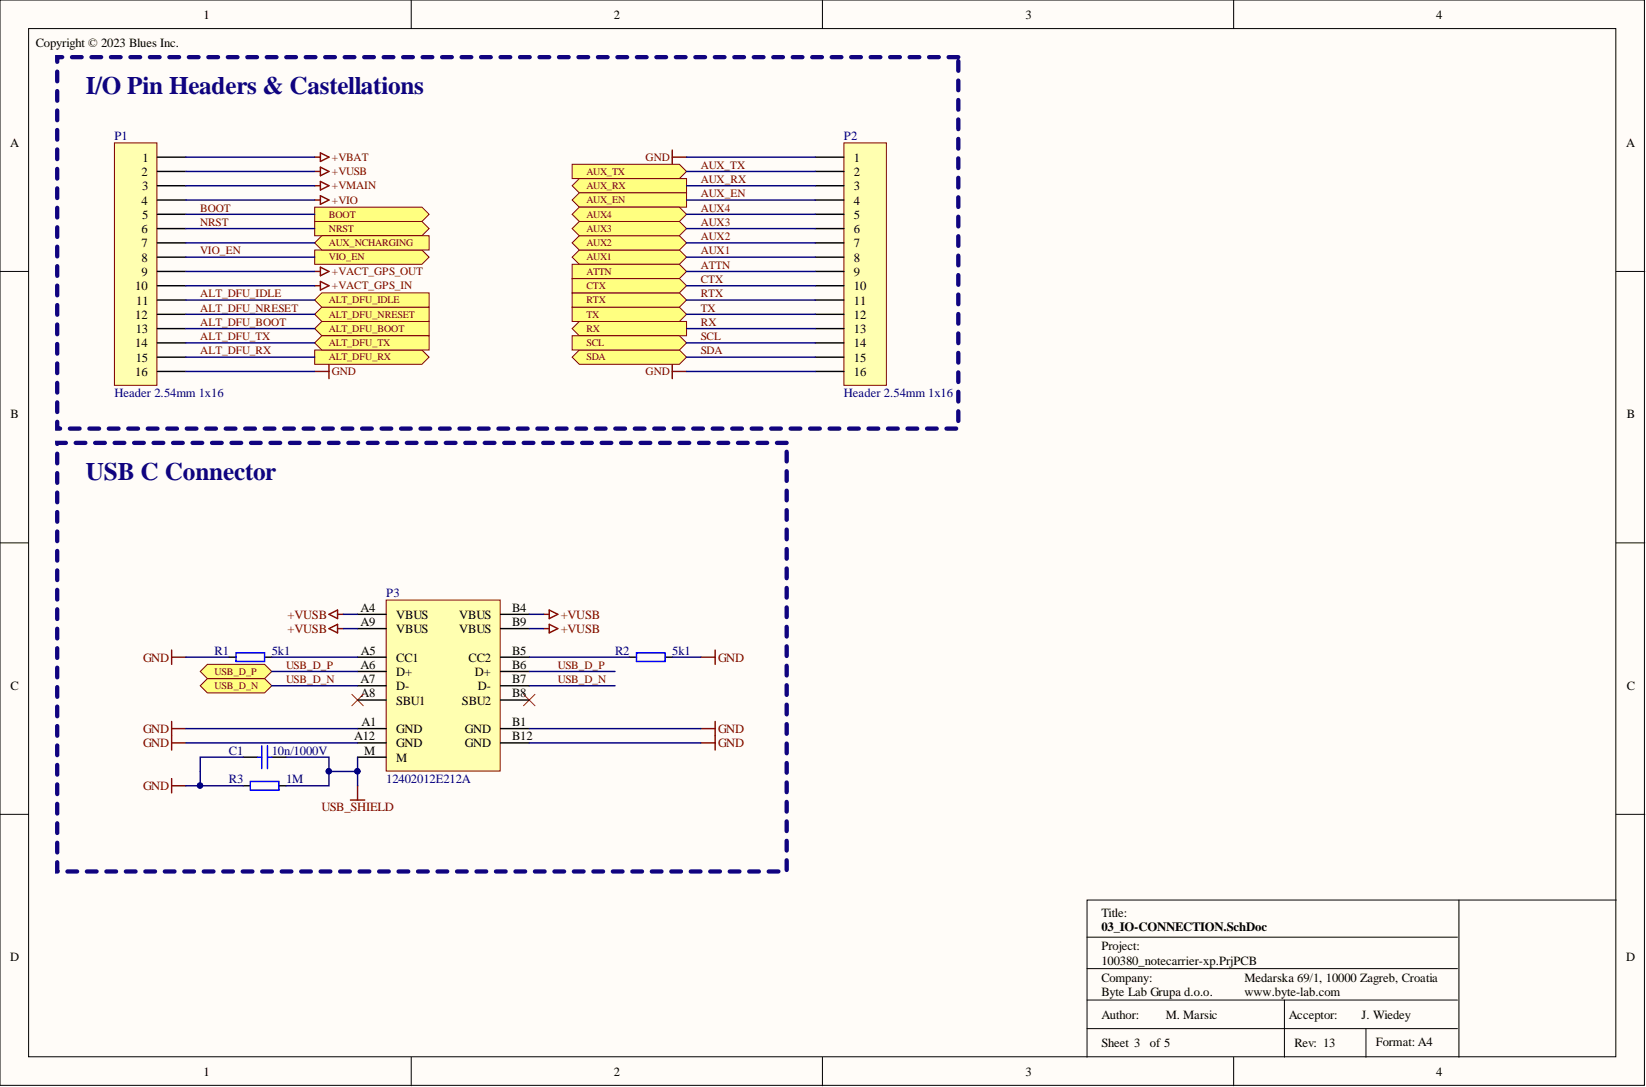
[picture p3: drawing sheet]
<svg xmlns="http://www.w3.org/2000/svg" width="292mm" height="193mm" viewBox="0 0 292 193" stroke-linecap="round" stroke-linejoin="round" font-family="sans-serif">
<g fill="#fffcf8" stroke="#000" stroke-width=".18">
<path d="M0 0h291.8v192.7h-291.8z"/>
<path d="M5.1 5.1h281.6v182.5h-281.6z"/>
</g>
<g fill="none" stroke="#000" stroke-width=".18">
<path d="M73 0v5.1M145.9 0v5.1M218.9 0v5.1M0 48.2h5.1M286.8 48.2h5.1M0 96.4h5.1M286.8 96.4h5.1M0 144.6h5.1M258.9 159.8v27.9M286.8 159.8h-93.9v27.9M286.8 144.6h5.1M192.9 166.4h65.7"/>
<path d="M192.9 172h65.7M192.9 177.5h65.7M227.9 177.5v10.2M73 187.7v5.1M145.9 187.7v5.1M192.9 182.6h65.7M218.9 187.7v5.1M242.4 182.6v5.1"/>
</g>
<path d="M149.8 25.4h7.5v43h-7.5z" fill="#ffffb0" stroke="#800000" stroke-width=".18"/>
<g fill="none" stroke="#000" stroke-width=".25">
<path d="M144.7 27.9h5.1M144.7 30.4h5.1M144.7 33h5.1M144.7 35.5h5.1M144.7 38h5.1M144.7 43.1h5.1M144.7 48.2h5.1M144.7 53.3h5.1M144.7 40.6h5.1M144.7 45.7h5.1M144.7 50.7h5.1M144.7 55.8h5.1"/>
<path d="M144.7 58.3h5.1M144.7 60.9h5.1M144.7 63.4h5.1M144.7 65.9h5.1"/>
</g>
<path d="M20.3 25.4h7.5v43h-7.5z" fill="#ffffb0" stroke="#800000" stroke-width=".18"/>
<g fill="none" stroke="#000" stroke-width=".25">
<path d="M27.9 27.9h5.1M27.9 30.4h5.1M27.9 33h5.1M27.9 35.5h5.1M27.9 38h5.1M27.9 43.1h5.1M27.9 48.2h5.1M27.9 53.3h5.1M27.9 40.6h5.1M27.9 45.7h5.1M27.9 50.7h5.1M27.9 55.8h5.1"/>
<path d="M27.9 58.3h5.1M27.9 60.9h5.1M27.9 63.4h5.1M27.9 65.9h5.1M43.1 134.4h2.6M43.1 139.5h1.3M48.2 134.4h2.6M49.5 139.5h1.3"/>
</g>
<path d="M170.1 10.1h-159.9v66h159.9v-66" fill="none" stroke="#11037f" stroke-width=".76" stroke-dasharray="1.7 1.7"/>
<path d="M44.4 138.7h5.1v1.6h-5.1zM45.7 134.4h.7M46.4 132.4v4M47.5 132.4v4M47.5 134.4h.7" fill="none" stroke="#00f" stroke-width=".25"/>
<path d="M58.4 109.1l1.5-.8v1.5zM59.9 109.1h1M30.5 138.2v2.6M30.5 139.5h2.5M63.5 139.5v2.5M62.2 142h2.5" fill="none" stroke="#800000" stroke-width=".25"/>
<path d="M37.1 118.2l2 2M39.1 118.2l-2 2" fill="none" stroke="#f00" stroke-width=".18"/>
<g fill="#ffff80" stroke="#800000" stroke-width=".18">
<path d="M35.5 121.7l1.3-1.2h10.2l1.2 1.2-1.2 1.3h-10.2z" fill-rule="evenodd"/>
<path d="M35.5 119.2l1.3-1.3h10.2l1.2 1.3-1.2 1.3h-10.2z" fill-rule="evenodd"/>
</g>
<path d="M139.6 78.6h-129.4v76.1h129.4v-76.1" fill="none" stroke="#11037f" stroke-width=".76" stroke-dasharray="1.7 1.7"/>
<g fill="none" stroke="#800000" stroke-width=".25">
<path d="M55.8 35.5h1.1M55.8 30.4h1.1M55.8 27.9h1.1M56.9 34.7l1.5 .8-1.5 .8zM56.9 27.1l1.5 .8-1.5 .8zM56.9 29.7l1.5 .7-1.5 .8zM55.8 48.2h1.1M55.8 50.7h1.1M56.9 47.4l1.5 .8-1.5 .8zM56.9 50l1.5 .7-1.5 .8zM55.8 65.9h2.6M58.4 64.7v2.5"/>
<path d="M30.5 115.4v2.5M30.5 116.7h2.5M58.4 111.6l1.5-.8v1.6zM59.9 111.6h1M96.5 111.6h1M96.5 109.1h1M97.5 108.3l1.5 .8-1.5 .7zM97.5 110.8l1.5 .8-1.5 .8zM124.4 116.7h2.5M126.9 115.4v2.5M30.5 128.1v5.1M30.5 129.3h2.5"/>
<path d="M30.5 131.9h2.5M124.4 129.3h2.5M124.4 131.9h2.5M126.9 128.1v5.1"/>
</g>
<path d="M40.6 116.7h1.3M47 116.7h1.2M111.7 116.7h1.3M118 116.7h1.3" fill="none" stroke="#000" stroke-width=".25"/>
<path d="M41.9 115.9h5.1v1.5h-5.1zM113 115.9h5v1.5h-5z" fill="none" stroke="#00f" stroke-width=".25"/>
<g fill="#ffff80" stroke="#800000" stroke-width=".18">
<path d="M55.8 58.3l1.3-1.2h19v2.5h-19z" fill-rule="evenodd"/>
<path d="M55.8 55.8l1.3-1.3h19v2.6h-19z" fill-rule="evenodd"/>
<path d="M55.8 53.3l1.3-1.3h19v2.5h-19z" fill-rule="evenodd"/>
<path d="M55.8 44.4h19.1l1.2 1.3-1.2 1.2h-19.1z" fill-rule="evenodd"/>
<path d="M55.8 39.3h19.1l1.2 1.3-1.2 1.2h-19.1z" fill-rule="evenodd"/>
<path d="M55.8 62.1h19.1l1.2 1.3-1.2 1.3h-19.1z" fill-rule="evenodd"/>
<path d="M55.8 60.9l1.3-1.3h19v2.5h-19z" fill-rule="evenodd"/>
<path d="M55.8 43.1l1.3-1.3h19v2.6h-19z" fill-rule="evenodd"/>
<path d="M55.8 36.8h19.1l1.2 1.2-1.2 1.3h-19.1z" fill-rule="evenodd"/>
</g>
<path d="M55.8 33h1.1M56.9 32.2l1.5 .8-1.5 .7zM119.3 26.6v2.6M119.3 27.9h2.5M119.3 64.7v2.5M119.3 65.9h2.5" fill="none" stroke="#800000" stroke-width=".25"/>
<g fill="#ffff80" stroke="#800000" stroke-width=".18">
<path d="M101.5 29.2h19.1l1.2 1.2-1.2 1.3h-19.1z" fill-rule="evenodd"/>
<path d="M101.5 33l1.3-1.3h19v2.5h-19z" fill-rule="evenodd"/>
<path d="M101.5 35.5l1.3-1.3h19v2.6h-19z" fill-rule="evenodd"/>
<path d="M101.5 45.7l1.3-1.3h17.8l1.2 1.3-1.2 1.2h-17.8z" fill-rule="evenodd"/>
<path d="M101.5 43.1l1.3-1.3h17.8l1.2 1.3-1.2 1.3h-17.8z" fill-rule="evenodd"/>
<path d="M101.5 40.6l1.3-1.3h17.8l1.2 1.3-1.2 1.2h-17.8z" fill-rule="evenodd"/>
<path d="M101.5 38l1.3-1.2h17.8l1.2 1.2-1.2 1.3h-17.8z" fill-rule="evenodd"/>
<path d="M101.5 58.3l1.3-1.2h19v2.5h-19z" fill-rule="evenodd"/>
<path d="M101.5 54.5h19.1l1.2 1.3-1.2 1.3h-19.1z" fill-rule="evenodd"/>
<path d="M101.5 63.4l1.3-1.3h17.8l1.2 1.3-1.2 1.3h-17.8z" fill-rule="evenodd"/>
<path d="M101.5 59.6h19.1l1.2 1.3-1.2 1.2h-19.1z" fill-rule="evenodd"/>
<path d="M101.5 46.9h19.1l1.2 1.3-1.2 1.3h-19.1z" fill-rule="evenodd"/>
<path d="M101.5 52h19.1l1.2 1.3-1.2 1.2h-19.1z" fill-rule="evenodd"/>
<path d="M101.5 49.5h19.1l1.2 1.2-1.2 1.3h-19.1z" fill-rule="evenodd"/>
</g>
<path d="M62.4 123.3l2.1 2M64.5 123.3l-2.1 2M92.9 123.3l2 2M94.9 123.3l-2 2" fill="none" stroke="#f00" stroke-width=".18"/>
<path d="M68.5 106.5h20.3v30.4h-20.3z" fill="#ffffb0" stroke="#800000" stroke-width=".18"/>
<g fill="none" stroke="#000" stroke-width=".25">
<path d="M63.5 109.1h5M63.5 116.7h5M63.5 119.2h5M63.5 111.6h5M88.8 109.1h5.1M88.8 116.7h5.1M88.8 119.2h5.1M88.8 111.6h5.1M63.5 129.3h5M63.5 121.7h5M63.5 124.3h5M63.5 131.9h5"/>
<path d="M63.5 134.4h5M88.8 129.3h5.1M88.8 121.7h5.1M88.8 124.3h5.1M88.8 131.9h5.1"/>
</g>
<g fill="none" stroke="#000080" stroke-width=".25">
<path d="M33 27.9h22.8M33 30.4h22.8M33 38h22.8M33 35.5h22.8M33 33h22.8M121.8 27.9h22.9M121.8 30.4h22.9M121.8 38h22.9M121.8 35.5h22.9M121.8 33h22.9M33 58.3h22.8M33 55.8h22.8"/>
<path d="M33 53.3h22.8M33 50.7h22.8M33 48.2h22.8M33 45.7h22.8M33 43.1h22.8M33 40.6h22.8M121.8 58.3h22.9M121.8 55.8h22.9M121.8 53.3h22.9M121.8 50.7h22.9M121.8 48.2h22.9M121.8 45.7h22.9"/>
<path d="M121.8 43.1h22.9M121.8 40.6h22.9M33 65.9h22.8M33 63.4h22.8M33 60.9h22.8M121.8 65.9h22.9M121.8 63.4h22.9M121.8 60.9h22.9M33 116.7h7.6M48.2 119.2h15.3M48.2 116.7h15.3M60.9 109.1h2.6"/>
<path d="M60.9 111.6h2.6M93.9 109.1h2.6M93.9 119.2h15.2M93.9 116.7h17.8M93.9 111.6h2.6M119.3 116.7h5.1M33 129.3h30.5M33 131.9h30.5M35.5 139.5h7.6M43.1 134.4h-7.6v5.1h-2.5M48.2 121.7h15.3M50.8 134.4h7.6v5.1h-7.6"/>
<path d="M63.5 134.4v2.6h-5.1M63.5 137v2.5M93.9 129.3h30.5M93.9 121.7h15.2M93.9 131.9h30.5"/>
</g>
<g fill="#000080" stroke="#000080" stroke-width=".18">
<circle cx="63.4" cy="136.9" r=".47"/>
<circle cx="58.3" cy="136.9" r=".47"/>
<circle cx="35.5" cy="139.5" r=".47"/>
</g>
<g font-size="4.5" fill="#11037f">
<text x="15.2" y="16.7">I/O Pin Headers &amp; Castellations</text>
<text x="15.2" y="85.1">USB C Connector</text>
</g>
<text font-size="2.3" x="195.4" y="165.3">03_IO-CONNECTION.SchDoc</text>
<g font-size="2.2">
<text x="36.1" y="3.3">1</text>
<text x="108.9" y="3.3">2</text>
<text x="182" y="3.3">3</text>
<text x="254.9" y="3.3">4</text>
<text x="6.3" y="8.4">Copyright © 2023 Blues Inc.</text>
<text x="1.8" y="26.1">A</text>
<text x="25.3" y="28.7">1</text>
<text x="151.5" y="28.7">1</text>
<text x="288.6" y="26.1">A</text>
<text x="25.1" y="31.2">2</text>
<text x="25.2" y="33.8">3</text>
<text x="151.5" y="31.2">2</text>
<text x="151.5" y="33.8">3</text>
<text x="25.1" y="36.3">4</text>
<text x="25.1" y="41.4">6</text>
<text x="25.2" y="38.8">5</text>
<text x="151.5" y="36.3">4</text>
<text x="151.5" y="38.8">5</text>
<text x="151.5" y="41.4">6</text>
<text x="25.1" y="43.9">7</text>
<text x="25.1" y="46.5">8</text>
<text x="151.5" y="43.9">7</text>
<text x="151.5" y="46.5">8</text>
<text x="24" y="51.5">10</text>
<text x="25.1" y="49">9</text>
<text x="151.5" y="49">9</text>
<text x="151.5" y="51.5">10</text>
<text x="24" y="56.6">12</text>
<text x="24.1" y="59.1">13</text>
<text x="24.2" y="54.1">11</text>
<text x="151.5" y="54.1">11</text>
<text x="151.5" y="56.6">12</text>
<text x="151.5" y="59.1">13</text>
<text x="24" y="61.7">14</text>
<text x="24.1" y="64.2">15</text>
<text x="151.5" y="61.7">14</text>
<text x="151.5" y="64.2">15</text>
<text x="24" y="66.7">16</text>
<text x="151.5" y="66.7">16</text>
<text x="1.9" y="74.3">B</text>
<text x="288.7" y="74.3">B</text>
<text x="64" y="108.6">A4</text>
<text x="64" y="111.1">A9</text>
<text x="70.3" y="109.9">VBUS</text>
<text x="70.3" y="112.4">VBUS</text>
<text x="81.5" y="109.9">VBUS</text>
<text x="81.5" y="112.4">VBUS</text>
<text x="90.9" y="108.6">B4</text>
<text x="90.9" y="111.1">B9</text>
<text x="64" y="118.7">A6</text>
<text x="64" y="116.2">A5</text>
<text x="70.3" y="117.5">CC1</text>
<text x="70.3" y="120">D+</text>
<text x="83.2" y="117.5">CC2</text>
<text x="84.3" y="120">D+</text>
<text x="90.9" y="116.2">B5</text>
<text x="90.9" y="118.7">B6</text>
<text x="1.9" y="122.5">C</text>
<text x="64" y="121.3">A7</text>
<text x="64" y="123.8">A8</text>
<text x="70.3" y="122.5">D-</text>
<text x="70.3" y="125.1">SBU1</text>
<text x="82" y="125.1">SBU2</text>
<text x="84.8" y="122.5">D-</text>
<text x="90.9" y="121.3">B7</text>
<text x="90.9" y="123.8">B8</text>
<text x="288.7" y="122.5">C</text>
<text x="62.8" y="131.4">A12</text>
<text x="64.1" y="128.9">A1</text>
<text x="70.3" y="130.1">GND</text>
<text x="82.5" y="130.1">GND</text>
<text x="90.9" y="128.9">B1</text>
<text x="90.9" y="131.4">B12</text>
<text x="64.6" y="133.9">M</text>
<text x="70.3" y="132.7">GND</text>
<text x="70.3" y="135.2">M</text>
<text x="82.5" y="132.7">GND</text>
<text x="195.4" y="162.9">Title:</text>
<text x="1.8" y="170.6">D</text>
<text x="195.4" y="168.7">Project:</text>
<text x="195.4" y="171.2">100380_notecarrier-xp.PrjPCB</text>
<text x="288.6" y="170.6">D</text>
<text x="195.4" y="174.3">Company:</text>
<text x="195.4" y="176.8">Byte Lab Grupa d.o.o.</text>
<text x="220.8" y="174.3">Medarska 69/1, 10000 Zagreb, Croatia</text>
<text x="220.8" y="176.8">www.byte-lab.com</text>
<text x="195.4" y="185.9">Sheet 3</text>
<text x="195.4" y="180.9">Author:</text>
<text x="204.1" y="185.9">of 5</text>
<text x="206.9" y="180.9">M. Marsic</text>
<text x="228.7" y="180.9">Acceptor:</text>
<text x="229.7" y="185.9">Rev: 13</text>
<text x="241.6" y="180.9">J. Wiedey</text>
<text x="244.2" y="185.7">Format: A4</text>
<text x="36.1" y="191">1</text>
<text x="108.9" y="191">2</text>
<text x="182" y="191">3</text>
<text x="254.9" y="191">4</text>
</g>
<g font-size="2.2" fill="#000080">
<text x="20.3" y="24.9">P1</text>
<text x="149.8" y="24.9">P2</text>
<text x="20.3" y="70.5">Header 2.54mm 1x16</text>
<text x="149.8" y="70.5">Header 2.54mm 1x16</text>
<text x="68.5" y="106.1">P3</text>
<text x="38.1" y="116.2">R1</text>
<text x="48.2" y="116.2">5k1</text>
<text x="109.1" y="116.2">R2</text>
<text x="119.3" y="116.2">5k1</text>
<text x="40.6" y="133.9">C1</text>
<text x="48.2" y="133.9">10n/1000V</text>
<text x="40.6" y="139">R3</text>
<text x="50.8" y="139">1M</text>
<text x="68.5" y="139">12402012E212A</text>
</g>
<g font-size="2.2" fill="#800000">
<text x="51" y="109.9">+VUSB</text>
<text x="51" y="112.4">+VUSB</text>
<text x="99.5" y="109.9">+VUSB</text>
<text x="99.5" y="112.4">+VUSB</text>
<text x="25.4" y="117.5">GND</text>
<text x="127.4" y="117.5">GND</text>
<text x="25.4" y="130.1">GND</text>
<text x="127.4" y="130.1">GND</text>
<text x="25.4" y="132.7">GND</text>
<text x="127.4" y="132.7">GND</text>
<text x="25.4" y="140.3">GND</text>
<text x="57.1" y="144">USB_SHIELD</text>
</g>
<g font-size="2" fill="#800000">
<text x="58.9" y="28.5">+VBAT</text>
<text x="114.6" y="28.5">GND</text>
<text x="58.9" y="31.1">+VUSB</text>
<text x="58.9" y="33.6">+VMAIN</text>
<text x="58.9" y="36.2">+VIO</text>
<text x="35.5" y="45.2">VIO_EN</text>
<text x="35.5" y="52.8">ALT_DFU_IDLE</text>
<text x="58.9" y="48.8">+VACT_GPS_OUT</text>
<text x="58.9" y="51.4">+VACT_GPS_IN</text>
<text x="124.4" y="52.8">RTX</text>
<text x="124.4" y="50.2">CTX</text>
<text x="35.5" y="55.3">ALT_DFU_NRESET</text>
<text x="35.5" y="57.8">ALT_DFU_BOOT</text>
<text x="35.5" y="62.9">ALT_DFU_RX</text>
<text x="35.5" y="60.4">ALT_DFU_TX</text>
<text x="58.9" y="66.6">GND</text>
<text x="114.6" y="66.6">GND</text>
<text x="50.8" y="118.7">USB_D_P</text>
<text x="99" y="118.7">USB_D_P</text>
<text x="50.8" y="121.2">USB_D_N</text>
<text x="99" y="121.2">USB_D_N</text>
</g>
<g font-size="2" fill="#7e0000">
<text x="124.4" y="29.9">AUX_TX</text>
<text x="124.4" y="35">AUX_EN</text>
<text x="124.4" y="32.5">AUX_RX</text>
<text x="35.5" y="40.1">NRST</text>
<text x="35.5" y="37.5">BOOT</text>
<text x="124.4" y="37.5">AUX4</text>
<text x="124.4" y="40.1">AUX3</text>
<text x="124.4" y="42.6">AUX2</text>
<text x="124.4" y="45.2">AUX1</text>
<text x="124.4" y="47.7">ATTN</text>
<text x="124.4" y="57.8">RX</text>
<text x="124.4" y="55.3">TX</text>
<text x="124.4" y="62.9">SDA</text>
<text x="124.4" y="60.4">SCL</text>
</g>
<g font-size="1.8" fill="#800000">
<text x="104.1" y="31">AUX_TX</text>
<text x="104.1" y="33.5">AUX_RX</text>
<text x="58.4" y="41.1">NRST</text>
<text x="58.4" y="38.6">BOOT</text>
<text x="104.1" y="36.1">AUX_EN</text>
<text x="104.1" y="41.1">AUX3</text>
<text x="104.1" y="38.6">AUX4</text>
<text x="58.4" y="46.2">VIO_EN</text>
<text x="58.4" y="43.7">AUX_NCHARGING</text>
<text x="104.1" y="46.2">AUX1</text>
<text x="104.1" y="43.7">AUX2</text>
<text x="58.4" y="53.8">ALT_DFU_IDLE</text>
<text x="104.1" y="48.8">ATTN</text>
<text x="104.1" y="53.8">RTX</text>
<text x="104.1" y="51.3">CTX</text>
<text x="58.4" y="58.9">ALT_DFU_BOOT</text>
<text x="58.4" y="56.4">ALT_DFU_NRESET</text>
<text x="104.1" y="58.9">RX</text>
<text x="104.1" y="56.4">TX</text>
<text x="58.4" y="64">ALT_DFU_RX</text>
<text x="58.4" y="61.4">ALT_DFU_TX</text>
<text x="104.1" y="64">SDA</text>
<text x="104.1" y="61.4">SCL</text>
<text x="38.1" y="119.8">USB_D_P</text>
<text x="38.1" y="122.3">USB_D_N</text>
</g>
</svg>
